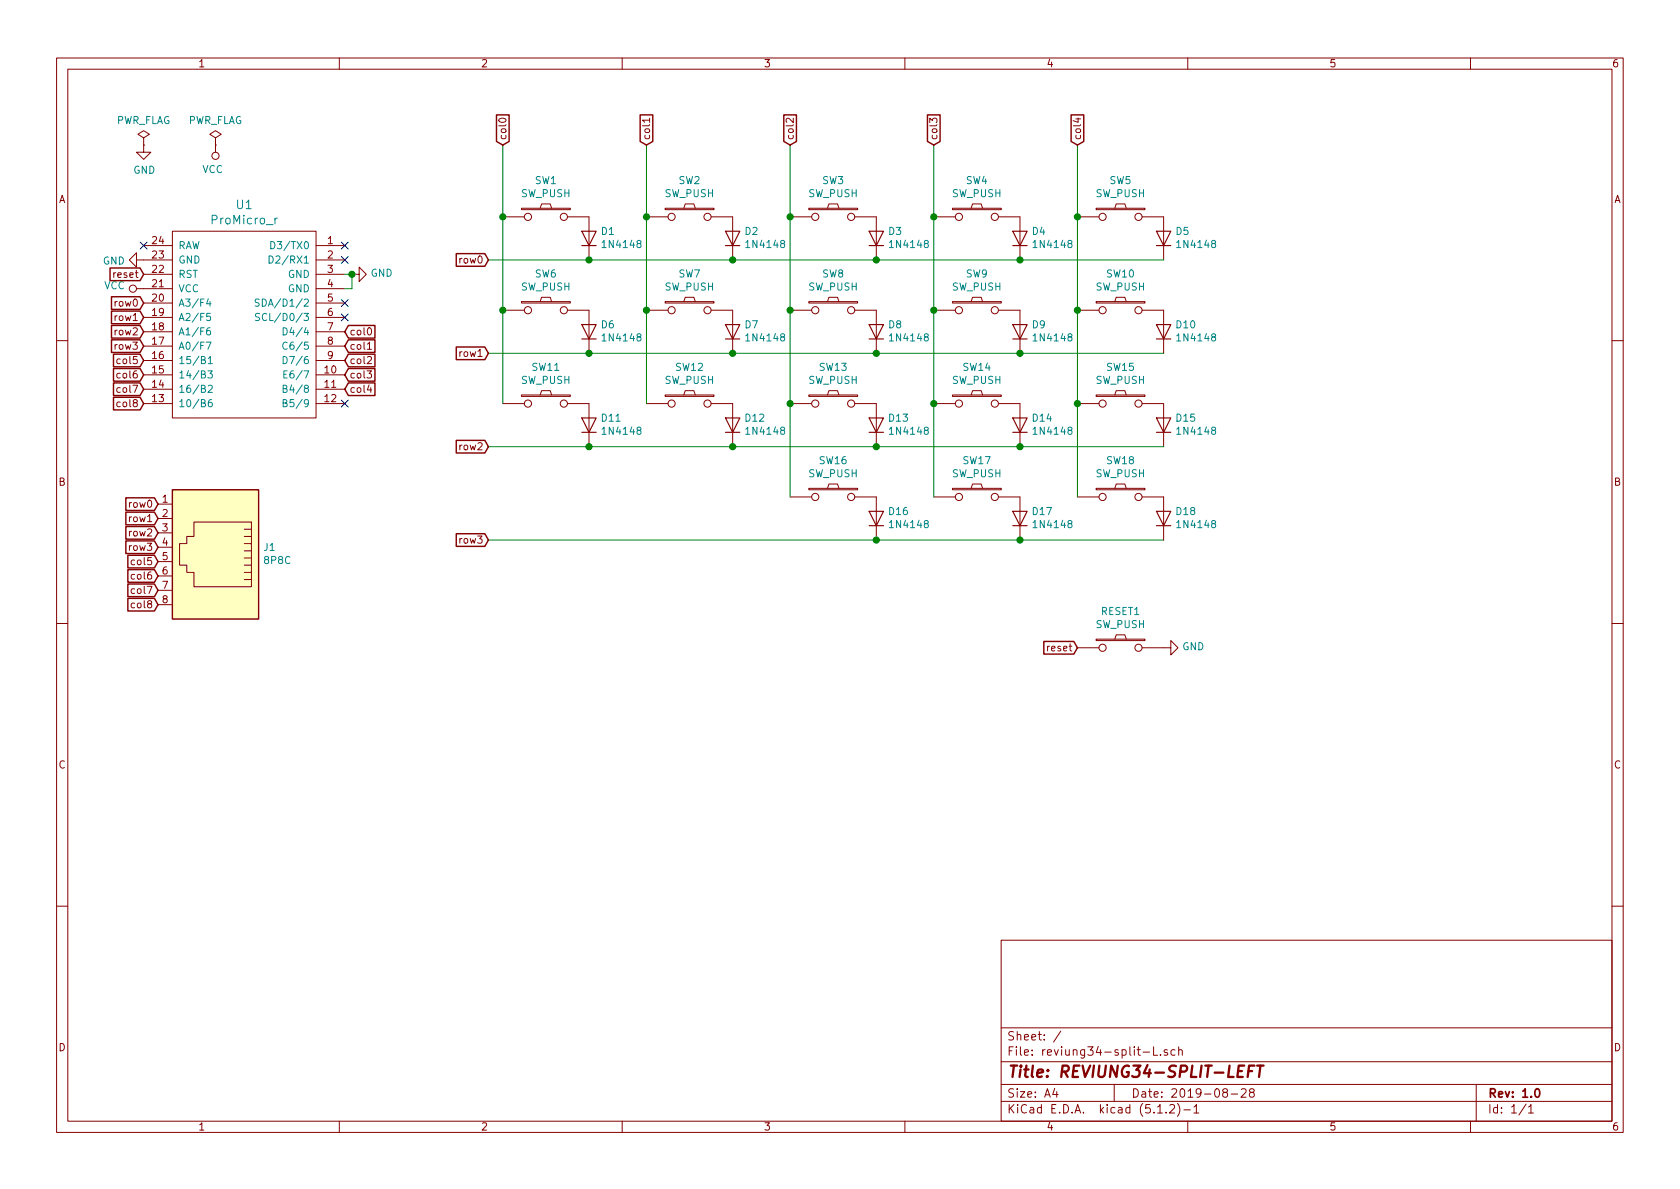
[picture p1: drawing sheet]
<svg xmlns="http://www.w3.org/2000/svg" width="297mm" height="210mm" viewBox="0 0 297 210" stroke-linecap="round" stroke-linejoin="round" font-family="sans-serif">
<g fill="none" stroke="#840000" stroke-width=".18">
<path d="M10 10.3h277v189.9h-277zM12 12.2h273v186.1h-273zM60 10.3v1.9M110 10.3v1.9M160 10.3v1.9M210 10.3v1.9M260 10.3v1.9M25.4 24.4l1-.7-1-.6-1 .6 1 .7v1.2M25.4 25.6h.1M25.4 25.6v1.3h1.3l-1.3 1.3-1.3-1.3h1.3M38.1 24.4l1-.7-1-.6-1 .6 1 .7v1.2M38.1 25.6h.1"/>
<path d="M38.1 25.6v1.3M88.3 21.1a.83 .83 0 0 1 1.2 .1 .67 .67 0 0 1-.7 .5 .67 .67 0 0 1-.6-.5zM88.9 38.3h3.8M92.2 36.8h8.6v.3h-8.6zM95.5 36.8l.3-.7h1.5l.2 .7M100.3 38.3h3.8v7.7M114.3 38.3h3.8M114.9 21.3h-1.3l.3 .3M114.9 20.9v.7M117.6 36.8h8.6v.3h-8.6zM120.9 36.8l.3-.7h1.5l.2 .7M125.7 38.3h3.8v7.7"/>
<path d="M139.7 38.3h3.8M140.3 20.9v.8l-1-.8-.3 .3 .1 .4M143 36.8h8.6v.3h-8.6zM146.3 36.8l.3-.7h1.5l.2 .7M151.1 38.3h3.8v7.7M164.4 21.7v-.8l.5 .4 .1-.3 .4-.1 .3 .3-.2 .5M165.1 38.3h3.8M168.4 36.8h8.6v.3h-8.6zM171.7 36.8l.3-.7h1.5l.2 .7M176.5 38.3h3.8v7.7M190.2 21h.9M190.5 38.3h3.8"/>
<path d="M190.6 20.8v.8l-.9-.3M193.8 36.8h8.6v.3h-8.6zM197.1 36.8l.3-.7h1.5l.2 .7M201.9 38.3h3.8v7.7M24.1 46v-1.3l-1.2 1.3 1.2 1.2v-1.2h6.4M24.1 51h6.4M25.4 43.4h5.1M25.4 58.7h5.1M25.4 56.1h5.1M25.4 53.6h5.1M25.4 48.5h5.1M30.5 40.9h25.4v33h-25.4z"/>
<path d="M55.9 43.4h5.1M55.9 58.7h5.1M55.9 56.1h5.1M55.9 46h5.1M55.9 53.6h5.1M55.9 51h5.1M55.9 48.5h5.1M62.2 48.5h1.3v-1.3l1.3 1.3-1.3 1.3v-1.3M65.1 58.1l.2-.1a.67 .67 0 0 1 .4 .6 .67 .67 0 0 1-.4 .6l-.4-.5zM88.9 54.9h3.8M92.2 53.3h8.6v.3h-8.6zM95.5 53.3l.3-.7h1.5l.2 .7"/>
<path d="M100.3 54.9h3.8v7.6M114.3 54.9h3.8M117.6 53.3h8.6v.3h-8.6zM120.9 53.3l.3-.7h1.5l.2 .7M125.7 54.9h3.8v7.6M139.7 54.9h3.8M143 53.3h8.6v.3h-8.6zM146.3 53.3l.3-.7h1.5l.2 .7M151.1 54.9h3.8v7.6M165.1 54.9h3.8M168.4 53.3h8.6v.3h-8.6zM171.7 53.3l.3-.7h1.5l.2 .7"/>
<path d="M176.5 54.9h3.8v7.6M190.5 54.9h3.8M193.8 53.3h8.6v.3h-8.6zM197.1 53.3l.3-.7h1.5l.2 .7M201.9 54.9h3.8v7.6M10 60.2h2M25.4 66.3h5.1M25.4 68.8h5.1M25.4 71.4h5.1M25.4 63.7h5.1M25.4 61.2h5.1M55.9 66.3h5.1"/>
<path d="M55.9 68.8h5.1M55.9 71.4h5.1M55.9 63.7h5.1M55.9 61.2h5.1M64.9 65.6h.8l-.4 .5 .3 .1v.5l-.2 .1-.5-.1M64.9 60.9l.4-.4v1.3M64.9 63.2l.5-.2 .2 .2 .1 .2-.1 .2-.7 .7h.8M64.9 61.8h.8M65.3 68.1l-.4 .9h.8M65.6 68.5v.9M88.9 71.4h3.8M92.2 69.8h8.6v.3h-8.6z"/>
<path d="M95.5 69.8l.3-.7h1.5l.2 .7M100.3 71.4h3.8v7.6M114.3 71.4h3.8M117.6 69.8h8.6v.3h-8.6zM120.9 69.8l.3-.7h1.5l.2 .7M125.7 71.4h3.8v7.6M139.7 71.4h3.8M143 69.8h8.6v.3h-8.6zM146.3 69.8l.3-.7h1.5l.2 .7M151.1 71.4h3.8v7.6M165.1 71.4h3.8M168.4 69.8h8.6v.3h-8.6z"/>
<path d="M171.7 69.8l.3-.7h1.5l.2 .7M176.5 71.4h3.8v7.6M190.5 71.4h3.8M193.8 69.8h8.6v.3h-8.6zM197.1 69.8l.3-.7h1.5l.2 .7M201.9 71.4h3.8v7.6M285 60.2h2M27.9 89.1h2.6M27.9 91.7h2.6M27.9 94.2h2.6M27.9 96.8h2.6M27.9 99.3h2.6"/>
<path d="M34.3 92.3h10.1v11.5h-10.1v-2.6h-1.3v-1.3h-1.3v-3.8h1.3v-1.2h1.3zM43.2 93.6h1.2M43.2 94.9h1.2M43.2 96.1h1.2M43.2 97.4h1.2M43.2 98.7h1.2M43.2 99.9h1.2M139.7 87.9h3.8M143 86.4h8.6v.2h-8.6zM146.3 86.4l.3-.8h1.5l.2 .8M151.1 87.9h3.8v7.6M165.1 87.9h3.8"/>
<path d="M168.4 86.4h8.6v.2h-8.6zM171.7 86.4l.3-.8h1.5l.2 .8M176.5 87.9h3.8v7.6M190.5 87.9h3.8M193.8 86.4h8.6v.2h-8.6zM197.1 86.4l.3-.8h1.5l.2 .8M201.9 87.9h3.8v7.6M10 110.3h2M27.9 101.8h2.6M27.9 104.4h2.6M27.9 106.9h2.6M43.2 101.2h1.2"/>
<path d="M43.2 102.5h1.2M190.5 114.5h3.8M193.8 113h8.6v.3h-8.6zM197.1 113l.3-.7h1.5l.2 .7M201.9 114.5h5.1v-1.2l1.3 1.2-1.3 1.3v-1.3M285 110.3h2M10 160.2h2M177 166.3h108v32h-108zM285 160.2h2M60 198.3v1.9M110 198.3v1.9M160 198.3v1.9"/>
<path d="M177 194.8h108M177 191.8h108M177 187.8h108M177 181.8h108M186.5 192.5l-.4 1h1M186.8 193v1M187.6 182.3l-1.3 2M197 191.8v3M202.1 186h1.2M204 185.1v1.5h.7M204.7 196.8h.8M205.2 186.5v.1"/>
<path d="M206.2 196.7v.1M206.4 185.7a.37 .37 0 0 0-.6 .1l.1 .2 .5 .2 .1 .1-.3 .3-.4-.1M206.8 195.5l.2-.2h.4l.2 .2 .1 .3-.1 .2-.8 .8h.9M207.7 185.7l-.4-.1-.3 .3 .1 .6 .2 .1 .4-.1M208.2 195.1a1.71 1.71 0 0 1 0 2.3M208.4 185.7h.1a.37 .37 0 0 1 .5 .1v.8M208.4 185.1v1.5M209.3 196.3h1.2M210 198.3v1.9M211.1 195.8l.4-.5v1.5M211.1 196.8h.9M216.5 193.2l-.3-.3 .1-.2a.48 .48 0 0 1 .6-.1l.1 .2-.1 .3-.6 .1a.48 .48 0 0 0 0 .7l.2 .1 .5-.1v-.4l-.2-.3"/>
<path d="M217.7 193.5h1.1M219.5 192.7l.2-.2h.3l.3 .2v.3v.2l-.9 .8h.9M221.2 193.2l-.3-.3 .1-.2 .2-.2 .4 .1 .2 .2-.1 .2-.6 .2a.48 .48 0 0 0-.1 .7l.2 .1 .5-.1a.48 .48 0 0 0-.1-.7h-.1M260 198.3v1.9M261 191.8v6.5M269.8 195.2l-1.2 2M270.3 195.8l.4-.5v1.5M270.3 196.8h.8"/>
<circle cx="38.1" cy="27.6" r=".63"/>
<circle cx="93.3" cy="38.3" r=".63"/>
<circle cx="99.7" cy="38.3" r=".63"/>
<circle cx="118.7" cy="38.3" r=".63"/>
<circle cx="125.1" cy="38.3" r=".63"/>
<circle cx="144.1" cy="38.3" r=".63"/>
<circle cx="150.5" cy="38.3" r=".63"/>
<circle cx="169.5" cy="38.3" r=".63"/>
<circle cx="175.9" cy="38.3" r=".63"/>
<circle cx="194.9" cy="38.3" r=".63"/>
<circle cx="201.3" cy="38.3" r=".63"/>
<circle cx="23.5" cy="51" r=".63"/>
<circle cx="93.3" cy="54.9" r=".63"/>
<circle cx="99.7" cy="54.9" r=".63"/>
<circle cx="118.7" cy="54.9" r=".63"/>
<circle cx="125.1" cy="54.9" r=".63"/>
<circle cx="144.1" cy="54.9" r=".63"/>
<circle cx="150.5" cy="54.9" r=".63"/>
<circle cx="169.5" cy="54.9" r=".63"/>
<circle cx="175.9" cy="54.9" r=".63"/>
<circle cx="194.9" cy="54.9" r=".63"/>
<circle cx="201.3" cy="54.9" r=".63"/>
<circle cx="93.3" cy="71.4" r=".63"/>
<circle cx="99.7" cy="71.4" r=".63"/>
<circle cx="118.7" cy="71.4" r=".63"/>
<circle cx="125.1" cy="71.4" r=".63"/>
<circle cx="144.1" cy="71.4" r=".63"/>
<circle cx="150.5" cy="71.4" r=".63"/>
<circle cx="169.5" cy="71.4" r=".63"/>
<circle cx="175.9" cy="71.4" r=".63"/>
<circle cx="194.9" cy="71.4" r=".63"/>
<circle cx="201.3" cy="71.4" r=".63"/>
<circle cx="144.1" cy="87.9" r=".63"/>
<circle cx="150.5" cy="87.9" r=".63"/>
<circle cx="169.5" cy="87.9" r=".63"/>
<circle cx="175.9" cy="87.9" r=".63"/>
<circle cx="194.9" cy="87.9" r=".63"/>
<circle cx="201.3" cy="87.9" r=".63"/>
<circle cx="194.9" cy="114.5" r=".63"/>
<circle cx="201.3" cy="114.5" r=".63"/>
</g>
<path d="M271.5 192.7l.2-.2a.81 .81 0 0 1 .6 .6 .81 .81 0 0 1-.3 .8l-.1 .1a.79 .79 0 0 1-.4-1.3z" fill="none" stroke="#840000" stroke-width=".3"/>
<path d="M218.9 189.4h.7M220 188.4h-1l-.2 2h.9M220.7 189.4h.7M221.8 188.4h-.9l-.3 2M222.3 188.4h1.1M222.9 188.4l-.3 2" fill="none" stroke="#840000" stroke-width=".41"/>
<g fill="none" stroke="#008484" stroke-width=".18">
<path d="M49 38.6l-.4 .3M36.8 52.8l-.3 .9h.8M37.1 58h-.3a.87 .87 0 0 0 0 1.2l.4-.1v-.5l-.4-.2-.3 .3M37.1 53.3v.8M37.2 55.4h-.6l-.1 .6 .2-.1 .4 .1 .1 .6-.2 .1-.5-.1M45.8 53l-.5-.1-.1 .1v.4l.6 .3v.2l-.2 .2h-.5M45.9 55.5l-.5-.1-.2 .1v.4l.6 .3 .1 .3-.3 .2-.4-.1M46.4 52.9a.64 .64 0 0 1 .7 .6 .64 .64 0 0 1-.7 .6zM47.2 55.5a.51 .51 0 0 0-.7 0 .51 .51 0 0 0-.1 .7 .46 .46 0 0 0 .2 .4 .46 .46 0 0 0 .6 0M47.6 45.3a.64 .64 0 0 1 .7 .6 .64 .64 0 0 1-.7 .6zM47.9 42.7a.64 .64 0 0 1 .7 .7 .64 .64 0 0 1-.7 .6zM50.1 58a.64 .64 0 0 1 .7 .6 .64 .64 0 0 1-.7 .6z"/>
<path d="M36.4 60.5h.9l-.5 1.3M36.8 65.6h.7l-.4 .5 .4 .1v.5l-.2 .1-.5-.1M36.8 68.2l.5-.1 .2 .4v.2l-.7 .7h.7M36.8 63.4l.4-.4v1.3M36.8 64.3h.7M37.4 70.7h-.3a.87 .87 0 0 0 0 1.2l.4-.1v-.5l-.4-.2-.3 .3M50.1 68.7h.5l.1-.2v-.3l-.6-.1v1.3h.4l.2-.1 .1-.3-.3-.3M50.1 71.3l.5-.1 .1-.2v-.2l-.6-.1v1.2h.4l.2-.1 .1-.3-.3-.2M50.1 63a.64 .64 0 0 1 .7 .7 .64 .64 0 0 1-.7 .6zM50.2 66.2h.4M50.8 65.6h-.6v1.2h.6M50.8 60.6a.6 .6 0 0 0-.9 .5 .6 .6 0 0 0 .6 .7l.3-.2"/>
</g>
<path d="M88.9 25.6v45.8M114.3 25.6v45.8M139.7 25.6v62.3M165.1 25.6v62.3M190.5 25.6v62.3M61 48.5h1.2v2.5h-1.2M86.4 46h119.3M86.4 62.5h119.3M86.4 79h119.3M86.4 95.5h119.3" fill="none" stroke="#008400" stroke-width=".18"/>
<g fill="#008400" stroke="#008400" stroke-width=".25">
<circle cx="62.2" cy="48.5" r=".51"/>
<circle cx="88.9" cy="38.3" r=".51"/>
<circle cx="88.9" cy="54.9" r=".51"/>
<circle cx="114.3" cy="38.3" r=".51"/>
<circle cx="114.3" cy="54.9" r=".51"/>
<circle cx="139.7" cy="38.3" r=".51"/>
<circle cx="139.7" cy="54.9" r=".51"/>
<circle cx="139.7" cy="71.4" r=".51"/>
<circle cx="165.1" cy="38.3" r=".51"/>
<circle cx="165.1" cy="54.9" r=".51"/>
<circle cx="165.1" cy="71.4" r=".51"/>
<circle cx="190.5" cy="38.3" r=".51"/>
<circle cx="190.5" cy="54.9" r=".51"/>
<circle cx="190.5" cy="71.4" r=".51"/>
<circle cx="104.1" cy="46" r=".51"/>
<circle cx="129.5" cy="46" r=".51"/>
<circle cx="154.9" cy="46" r=".51"/>
<circle cx="180.3" cy="46" r=".51"/>
<circle cx="104.1" cy="62.5" r=".51"/>
<circle cx="129.5" cy="62.5" r=".51"/>
<circle cx="154.9" cy="62.5" r=".51"/>
<circle cx="180.3" cy="62.5" r=".51"/>
<circle cx="104.1" cy="79" r=".51"/>
<circle cx="129.5" cy="79" r=".51"/>
<circle cx="154.9" cy="79" r=".51"/>
<circle cx="180.3" cy="79" r=".51"/>
<circle cx="154.9" cy="95.5" r=".51"/>
<circle cx="180.3" cy="95.5" r=".51"/>
</g>
<g fill="none" stroke="#840000" stroke-width=".25">
<path d="M87.8 20.3h2.2v4.7l-1.1 .6-1.1-.6zM113.2 20.3h2.2v4.7l-1.1 .6-1.1-.6zM138.6 20.3h2.2v4.7l-1.1 .6-1.1-.6zM164 20.3h2.2v4.7l-1.1 .6-1.1-.6zM189.4 20.3h2.2v4.7l-1.1 .6-1.1-.6zM19.5 47.4h5.3l.6 1.1-.6 1.1h-5.3zM19.7 52.5h5.1l.6 1.1-.6 1.1h-5.1zM19.7 55h5.1l.6 1.1-.6 1.1h-5.1zM19.7 57.6h5.1l.6 1.1-.6 1.1h-5.1zM61.6 57.6h4.7v2.2h-4.7l-.6-1.1zM80.7 44.9h5l.7 1.1-.7 1.1h-5zM19.7 60.1h5.1l.6 1.1-.6 1.1h-5.1z"/>
<path d="M20.1 62.6h4.7l.6 1.1-.6 1.2h-4.7zM20.1 65.2h4.7l.6 1.1-.6 1.1h-4.7zM20.1 67.7h4.7l.6 1.1-.6 1.1h-4.7zM20.1 70.3h4.7l.6 1.1-.6 1.1h-4.7zM61.6 60.1h4.7v2.2h-4.7l-.6-1.1zM61.6 62.6h4.7v2.3h-4.7l-.6-1.2zM61.6 65.2h4.7v2.2h-4.7l-.6-1.1zM61.6 67.7h4.7v2.2h-4.7l-.6-1.1zM80.7 61.4h5l.7 1.1-.7 1.1h-5zM80.7 77.9h5l.7 1.1-.7 1.1h-5zM22.3 88h5l.6 1.1-.6 1.2h-5zM22.3 90.6h5l.6 1.1-.6 1.1h-5z"/>
<path d="M22.3 93.1h5l.6 1.1-.6 1.1h-5zM22.3 95.7h5l.6 1.1-.6 1.1h-5zM22.6 98.2h4.7l.6 1.1-.6 1.1h-4.7zM30.5 86.6h15.2v22.9h-15.2zM80.7 94.4h5l.7 1.1-.7 1.1h-5zM22.6 100.7h4.7l.6 1.1-.6 1.2h-4.7zM22.6 103.3h4.7l.6 1.1-.6 1.1h-4.7zM22.6 105.8h4.7l.6 1.1-.6 1.1h-4.7zM184.6 113.4h5.3l.6 1.1-.6 1.2h-5.3z"/>
</g>
<path d="M24.8 42.8l1.2 1.2M26 42.8l-1.2 1.2M60.4 42.8l1.2 1.2M60.4 45.4l1.2 1.2M60.4 53l1.2 1.2M60.4 55.5l1.2 1.2M61.6 42.8l-1.2 1.2M61.6 45.4l-1.2 1.2M61.6 53l-1.2 1.2M61.6 55.5l-1.2 1.2M60.4 70.8l1.2 1.2M61.6 70.8l-1.2 1.2" fill="none" stroke="#000084" stroke-width=".18"/>
<g fill="none" stroke="#840000" stroke-width=".2">
<path d="M102.9 40.9h2.5l-1.3 2.5zM102.9 57.4h2.5l-1.3 2.5zM102.9 43.4h2.5M102.9 59.9h2.5M128.3 40.9h2.5l-1.3 2.5zM128.3 57.4h2.5l-1.3 2.5zM128.3 43.4h2.5M128.3 59.9h2.5M153.7 40.9h2.5l-1.3 2.5zM153.7 57.4h2.5l-1.3 2.5zM153.7 43.4h2.5M153.7 59.9h2.5"/>
<path d="M179.1 40.9h2.5l-1.3 2.5zM179.1 57.4h2.5l-1.3 2.5zM179.1 43.4h2.5M179.1 59.9h2.5M204.5 40.9h2.5l-1.3 2.5zM204.5 57.4h2.5l-1.3 2.5zM204.5 43.4h2.5M204.5 59.9h2.5M102.9 73.9h2.5l-1.3 2.5zM102.9 76.4h2.5M128.3 73.9h2.5l-1.3 2.5zM128.3 76.4h2.5"/>
<path d="M153.7 73.9h2.5l-1.3 2.5zM153.7 76.4h2.5M179.1 73.9h2.5l-1.3 2.5zM179.1 76.4h2.5M204.5 73.9h2.5l-1.3 2.5zM204.5 76.4h2.5M153.7 90.4h2.5l-1.3 2.6zM153.7 93h2.5M179.1 90.4h2.5l-1.3 2.6zM179.1 93h2.5M204.5 90.4h2.5l-1.3 2.6zM204.5 93h2.5"/>
</g>
<path d="M30.5 86.6h15.2v22.9h-15.2z" fill="#ffffc2" stroke="#ffffc2" stroke-width=".18"/>
<text font-size="2.8" fill="#840000" x="178" y="190.5">Title: REVIUNG34-SPLIT-LEFT</text>
<g font-size="2.1" fill="#008484">
<text x="37.6" y="39.7">ProMicro_r</text>
<text x="41.8" y="37">U1</text>
</g>
<g font-size="2.1" fill="#840000">
<text x="178" y="184">Sheet: /</text>
<text x="178" y="186.7">File: reviung34-split-L.sch</text>
<text x="178" y="196.9">KiCad E.D.A. kicad (5.1.2)-1</text>
<text x="178" y="194.1">Size: A4</text>
<text x="200" y="194.1">Date: 2019-08-28</text>
<text x="263" y="194.1">Rev: 1.0</text>
<text x="263" y="196.9">Id: 1/1</text>
</g>
<g font-size="1.8" fill="#840000">
<text x="35" y="11.9">1</text>
<text x="85" y="11.9">2</text>
<text x="135" y="11.9">3</text>
<text x="185" y="11.9">4</text>
<text x="235" y="11.9">5</text>
<text x="285" y="11.9">6</text>
<text x="89.5" y="24.9" transform="rotate(-90 89.5 24.9)">col0</text>
<text x="114.9" y="24.9" transform="rotate(-90 114.9 24.9)">col1</text>
<text x="140.3" y="24.9" transform="rotate(-90 140.3 24.9)">col2</text>
<text x="165.7" y="24.9" transform="rotate(-90 165.7 24.9)">col3</text>
<text x="191.1" y="24.9" transform="rotate(-90 191.1 24.9)">col4</text>
<text x="10.4" y="35.9">A</text>
<text x="285.4" y="35.9">A</text>
<text x="27" y="45.7">23</text>
<text x="27" y="43.2">24</text>
<text x="57.9" y="43.2">1</text>
<text x="57.9" y="45.7">2</text>
<text x="81.4" y="46.6">row0</text>
<text x="20.4" y="49.1">reset</text>
<text x="27" y="53.3">20</text>
<text x="27" y="50.8">21</text>
<text x="27" y="48.3">22</text>
<text x="57.9" y="48.3">3</text>
<text x="57.9" y="50.8">4</text>
<text x="57.9" y="53.3">5</text>
<text x="20.5" y="54.2">row0</text>
<text x="20.5" y="56.8">row1</text>
<text x="20.5" y="59.3">row2</text>
<text x="27" y="58.4">18</text>
<text x="27" y="55.9">19</text>
<text x="57.9" y="55.9">6</text>
<text x="57.9" y="58.4">7</text>
<text x="61.7" y="59.3">col0</text>
<text x="20.5" y="61.8">row3</text>
<text x="21.1" y="64.4">col5</text>
<text x="27" y="63.5">16</text>
<text x="27" y="61">17</text>
<text x="57.9" y="61">8</text>
<text x="57.9" y="63.5">9</text>
<text x="61.7" y="61.8">col1</text>
<text x="61.7" y="64.4">col2</text>
<text x="81.4" y="63.1">row1</text>
<text x="21.1" y="66.9">col6</text>
<text x="21.1" y="69.5">col7</text>
<text x="27" y="71.1">13</text>
<text x="27" y="68.6">14</text>
<text x="27" y="66">15</text>
<text x="57.5" y="66">10</text>
<text x="57.5" y="68.6">11</text>
<text x="57.5" y="71.1">12</text>
<text x="61.7" y="66.9">col3</text>
<text x="61.7" y="69.5">col4</text>
<text x="21.1" y="72">col8</text>
<text x="81.4" y="79.6">row2</text>
<text x="10.4" y="85.9">B</text>
<text x="23" y="89.8">row0</text>
<text x="28.7" y="88.9">1</text>
<text x="285.4" y="85.9">B</text>
<text x="23" y="92.3">row1</text>
<text x="23" y="94.9">row2</text>
<text x="28.7" y="91.4">2</text>
<text x="28.7" y="94">3</text>
<text x="23" y="97.4">row3</text>
<text x="23.6" y="99.9">col5</text>
<text x="28.7" y="96.5">4</text>
<text x="28.7" y="99.1">5</text>
<text x="28.7" y="101.6">6</text>
<text x="81.4" y="96.1">row3</text>
<text x="23.6" y="102.5">col6</text>
<text x="23.6" y="105">col7</text>
<text x="23.6" y="107.6">col8</text>
<text x="28.7" y="104.1">7</text>
<text x="28.7" y="106.7">8</text>
<text x="185.5" y="115.2">reset</text>
<text x="10.4" y="135.9">C</text>
<text x="285.4" y="135.9">C</text>
<text x="10.4" y="185.9">D</text>
<text x="285.4" y="185.9">D</text>
<text x="35" y="199.9">1</text>
<text x="85" y="199.9">2</text>
<text x="135" y="199.9">3</text>
<text x="185" y="199.9">4</text>
<text x="235" y="199.9">5</text>
<text x="285" y="199.9">6</text>
</g>
<g font-size="1.8" fill="#008484">
<text x="20.4" y="21.9">PWR_FLAG</text>
<text x="33.1" y="21.9">PWR_FLAG</text>
<text x="23.6" y="30.7">GND</text>
<text x="35.8" y="30.6">VCC</text>
<text x="92.2" y="34.9">SW_PUSH</text>
<text x="94.6" y="32.6">SW1</text>
<text x="117.6" y="34.9">SW_PUSH</text>
<text x="120" y="32.6">SW2</text>
<text x="143" y="34.9">SW_PUSH</text>
<text x="145.4" y="32.6">SW3</text>
<text x="168.4" y="34.9">SW_PUSH</text>
<text x="170.8" y="32.6">SW4</text>
<text x="193.8" y="34.9">SW_PUSH</text>
<text x="196.2" y="32.6">SW5</text>
<text x="106.3" y="41.5">D1</text>
<text x="131.7" y="41.5">D2</text>
<text x="157.1" y="41.5">D3</text>
<text x="182.5" y="41.5">D4</text>
<text x="207.9" y="41.5">D5</text>
<text x="18.2" y="46.8">GND</text>
<text x="31.5" y="46.6">GND</text>
<text x="31.5" y="44.1">RAW</text>
<text x="48.7" y="46.6">D2/RX1</text>
<text x="48.9" y="44.1">D3/TX0</text>
<text x="106.8" y="43.9">1N4148</text>
<text x="132.2" y="43.9">1N4148</text>
<text x="157.6" y="43.9">1N4148</text>
<text x="183" y="43.9">1N4148</text>
<text x="208.4" y="43.9">1N4148</text>
<text x="18.4" y="51.1">VCC</text>
<text x="31.5" y="51.7">VCC</text>
<text x="31.5" y="49.1">RST</text>
<text x="50.9" y="49.1">GND</text>
<text x="50.9" y="51.7">GND</text>
<text x="65.5" y="48.9">GND</text>
<text x="92.2" y="51.4">SW_PUSH</text>
<text x="94.6" y="49.1">SW6</text>
<text x="117.6" y="51.4">SW_PUSH</text>
<text x="120" y="49.1">SW7</text>
<text x="143" y="51.4">SW_PUSH</text>
<text x="145.4" y="49.1">SW8</text>
<text x="168.4" y="51.4">SW_PUSH</text>
<text x="170.8" y="49.1">SW9</text>
<text x="193.8" y="51.4">SW_PUSH</text>
<text x="195.7" y="49.1">SW10</text>
<text x="31.5" y="59.3">A1/F6</text>
<text x="31.5" y="56.8">A2/F5</text>
<text x="31.5" y="54.2">A3/F4</text>
<text x="46.9" y="54.2">SDA/D1/2</text>
<text x="47.1" y="56.8">SCL/D0/3</text>
<text x="51.1" y="59.3">D4/4</text>
<text x="106.3" y="58.1">D6</text>
<text x="131.7" y="58.1">D7</text>
<text x="157.1" y="58.1">D8</text>
<text x="182.5" y="58.1">D9</text>
<text x="208" y="58.1">D10</text>
<text x="31.5" y="64.4">15/B1</text>
<text x="31.5" y="61.8">A0/F7</text>
<text x="51.1" y="61.8">C6/5</text>
<text x="51.1" y="64.4">D7/6</text>
<text x="94.1" y="65.6">SW11</text>
<text x="106.8" y="60.4">1N4148</text>
<text x="119.5" y="65.6">SW12</text>
<text x="132.2" y="60.4">1N4148</text>
<text x="144.9" y="65.6">SW13</text>
<text x="157.6" y="60.4">1N4148</text>
<text x="170.3" y="65.6">SW14</text>
<text x="183" y="60.4">1N4148</text>
<text x="195.7" y="65.6">SW15</text>
<text x="208.4" y="60.4">1N4148</text>
<text x="31.5" y="69.5">16/B2</text>
<text x="31.5" y="66.9">14/B3</text>
<text x="51.1" y="69.5">B4/8</text>
<text x="51.2" y="66.9">E6/7</text>
<text x="92.2" y="67.9">SW_PUSH</text>
<text x="117.6" y="67.9">SW_PUSH</text>
<text x="143" y="67.9">SW_PUSH</text>
<text x="168.4" y="67.9">SW_PUSH</text>
<text x="193.8" y="67.9">SW_PUSH</text>
<text x="31.5" y="72">10/B6</text>
<text x="51.1" y="72">B5/9</text>
<text x="106.4" y="74.6">D11</text>
<text x="106.8" y="76.9">1N4148</text>
<text x="131.8" y="74.6">D12</text>
<text x="132.2" y="76.9">1N4148</text>
<text x="157.2" y="74.6">D13</text>
<text x="157.6" y="76.9">1N4148</text>
<text x="182.6" y="74.6">D14</text>
<text x="183" y="76.9">1N4148</text>
<text x="208" y="74.6">D15</text>
<text x="208.4" y="76.9">1N4148</text>
<text x="144.9" y="82.1">SW16</text>
<text x="170.3" y="82.1">SW17</text>
<text x="195.7" y="82.1">SW18</text>
<text x="143" y="84.4">SW_PUSH</text>
<text x="168.4" y="84.4">SW_PUSH</text>
<text x="193.8" y="84.4">SW_PUSH</text>
<text x="157.2" y="91.1">D16</text>
<text x="157.6" y="93.4">1N4148</text>
<text x="182.6" y="91.1">D17</text>
<text x="183" y="93.4">1N4148</text>
<text x="208" y="91.1">D18</text>
<text x="208.4" y="93.4">1N4148</text>
<text x="46.7" y="97.4">J1</text>
<text x="46.8" y="99.7">8P8C</text>
<text x="193.8" y="111.1">SW_PUSH</text>
<text x="194.7" y="108.8">RESET1</text>
<text x="209" y="115">GND</text>
</g>
</svg>
